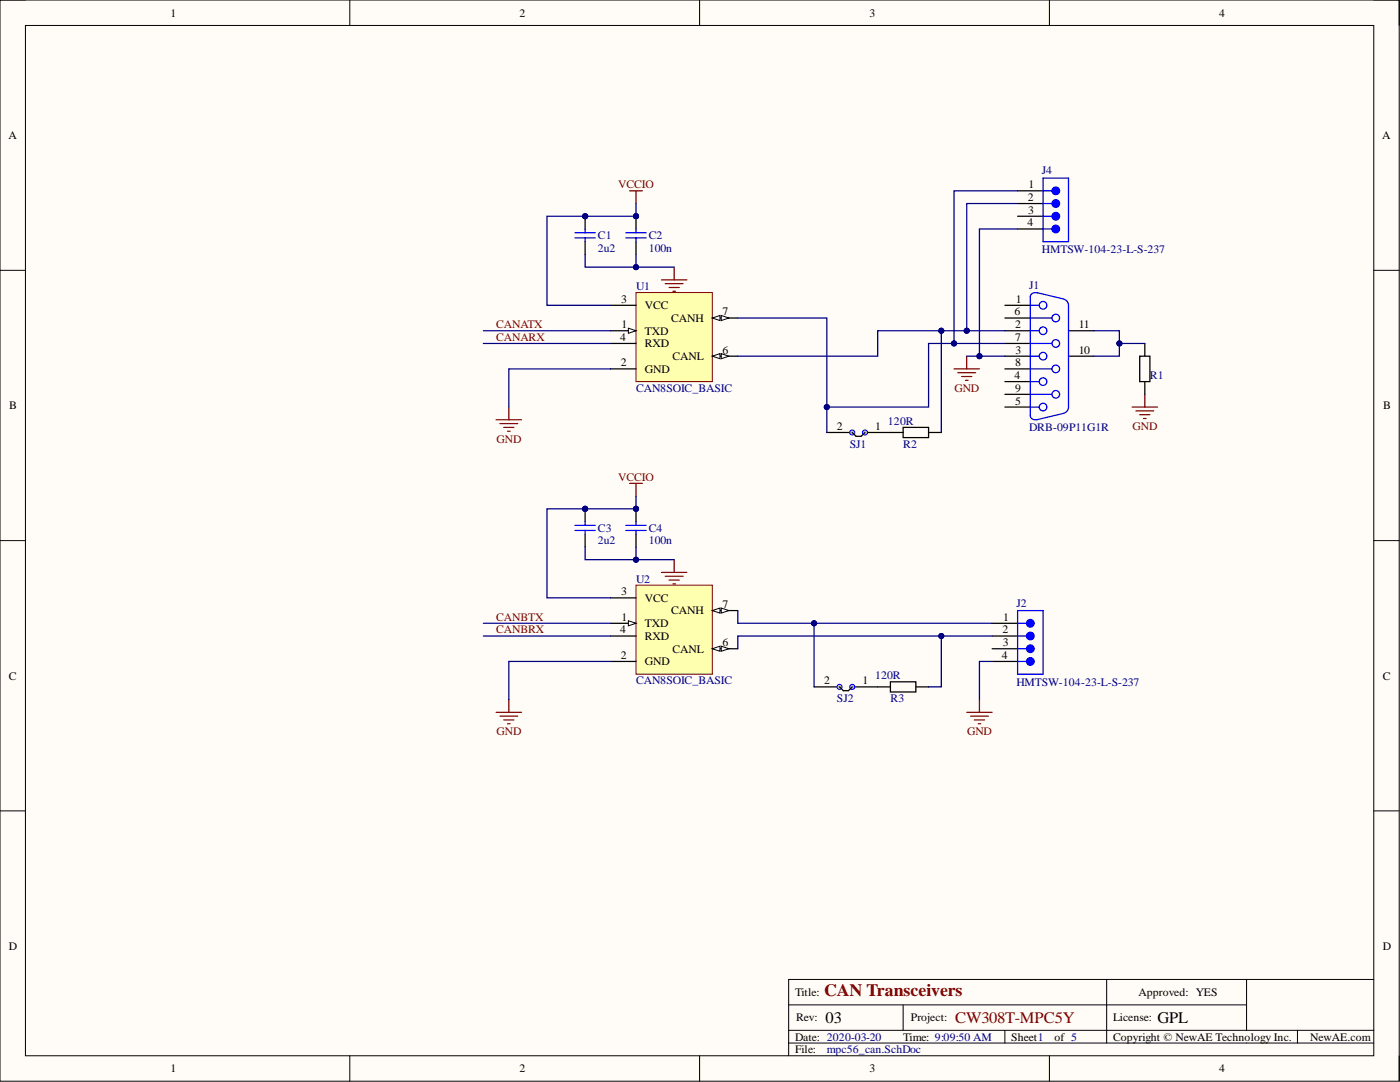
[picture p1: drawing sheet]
<svg xmlns="http://www.w3.org/2000/svg" width="279mm" height="216mm" viewBox="0 0 279 216" stroke-linecap="round" stroke-linejoin="round" font-family="sans-serif">
<path d="M0 0h279.2v215.7h-279.2z" fill-rule="evenodd" fill="#fffcf8"/>
<path d="M0 0h279.2v215.7h-279.2z" fill="none" stroke="#000" stroke-width=".2"/>
<path d="M5.1 5.1h269.1v205.6h-269.1z" fill-rule="evenodd" fill="#fffcf8"/>
<g fill="none" stroke="#000" stroke-width=".2">
<path d="M0 0h5.1M5.1 5.1h269.1v205.6h-269.1zM69.8 0v5.1M139.6 0v5.1M209.4 0v5.1M274.2 0h5v5.1M0 53.9h5.1M274.2 53.9h5M0 107.9h5.1M274.2 107.9h5M0 161.8h5.1M274.2 161.8h5"/>
<path d="M220.9 195.4v12.7M248.8 195.4v10.2M274.2 195.4h-116.8v15.3M69.8 210.7v5M139.6 210.7v5M157.4 200.5h91.4M157.4 208.1h116.8M157.4 205.6h116.8M180.2 200.5v5.1M200.5 205.6v2.5M209.4 210.7v5M258.9 205.6v2.5"/>
<path d="M279.2 210.7v5"/>
</g>
<g fill="none" stroke="#00f" stroke-width=".25">
<path d="M205.6 59.1v23.9M206.9 58.4l5.3 1.2M207 58.4a.96 .96 0 0 0-1.4 .8M212.3 59.7a1.26 1.26 0 0 1 .9 1.2v20.3a1.26 1.26 0 0 1-.9 1.2M205.6 66h1.8M205.6 60.9h1.8M205.6 71.1h1.8M205.6 63.5h4.3M205.6 76.1h1.8M205.6 68.5h4.3M205.6 73.6h4.3M205.6 78.7h4.3"/>
<path d="M205.6 81.2h1.8M205.6 82.9a1 1 0 0 0 1.4 .8M212.2 82.5l-5.3 1.3"/>
<circle cx="208.2" cy="71.1" r=".76"/>
<circle cx="208.2" cy="76.1" r=".76"/>
<circle cx="208.2" cy="66" r=".76"/>
<circle cx="208.2" cy="60.9" r=".76"/>
<circle cx="210.7" cy="78.7" r=".76"/>
<circle cx="210.7" cy="68.5" r=".76"/>
<circle cx="210.7" cy="73.6" r=".76"/>
<circle cx="210.7" cy="63.5" r=".76"/>
<circle cx="208.2" cy="81.2" r=".76"/>
</g>
<g fill="none" stroke="#000" stroke-width=".25">
<path d="M200.5 60.9h5.1M200.5 66h5.1M200.5 71.1h5.1M200.5 76.1h5.1M200.5 63.5h5.1M200.5 68.5h5.1M200.5 73.6h5.1M200.5 78.7h5.1M213.2 66h5.1M213.2 71.1h5.1M165 86.3h5.1M172.6 86.3h5.1"/>
<path d="M200.5 81.2h5.1"/>
</g>
<path d="M190.4 73.6h5.1M191.2 74.4h3.5M191.9 75.1h2M192.7 75.9h.5M192.9 71.1v2.5" fill="none" stroke="#800000" stroke-width=".25"/>
<circle cx="172.6" cy="86.3" r=".51" fill="#c0c0c0"/>
<circle cx="172.6" cy="86.3" r=".51" fill="none" stroke="#00f" stroke-width=".2"/>
<circle cx="170.1" cy="86.3" r=".51" fill="#c0c0c0"/>
<circle cx="170.1" cy="86.3" r=".51" fill="none" stroke="#00f" stroke-width=".2"/>
<path d="M227.5 71.1h2v5h-2zM228.5 68.5v2.6M228.5 76.1v2.6M170.1 86.3l.7 .8h1.1l.7-.8M177.7 86.3h2.5M180.2 85.3h5.1v2h-5.1zM185.3 86.3h2.6M162.5 137.1h5M170.1 137.1h5.1" fill="none" stroke="#000" stroke-width=".25"/>
<g fill="none" stroke="#800000" stroke-width=".25">
<path d="M228.5 78.7v2.5M99 83.8h5.1M99.8 84.5h3.5M100.5 85.3h2.1M101.3 86h.5M101.5 81.2v2.6M225.9 81.2h5.1M226.7 82h3.5M227.5 82.7h2M228.2 83.5h.5M101.5 139.6v2.5M99 142.1h5.1"/>
<path d="M99.8 142.9h3.5M100.5 143.7h2.1M101.3 144.4h.5"/>
</g>
<circle cx="170.1" cy="137.1" r=".51" fill="#c0c0c0"/>
<circle cx="170.1" cy="137.1" r=".51" fill="none" stroke="#00f" stroke-width=".2"/>
<circle cx="167.5" cy="137.1" r=".51" fill="#c0c0c0"/>
<circle cx="167.5" cy="137.1" r=".51" fill="none" stroke="#00f" stroke-width=".2"/>
<path d="M167.5 137.1l.8 .7h1l.8-.7M175.2 137.1h2.5M177.7 136h5.1v2.1h-5.1zM182.8 137.1h2.5" fill="none" stroke="#000" stroke-width=".25"/>
<circle cx="126.9" cy="101.5" r=".51" fill="#000080"/>
<circle cx="126.9" cy="101.5" r=".51" fill="none" stroke="#000080" stroke-width=".2"/>
<path d="M126.9 101.5v2.6" fill="none" stroke="#000" stroke-width=".25"/>
<circle cx="126.9" cy="101.5" r=".51" fill="#000080"/>
<circle cx="126.9" cy="101.5" r=".51" fill="none" stroke="#000080" stroke-width=".2"/>
<path d="M126.9 106.6v2.5" fill="none" stroke="#000" stroke-width=".25"/>
<path d="M124.9 105.8h4.1M124.9 104.8h4.1M126.9 104.1v.7M126.9 105.8v.8" fill="none" stroke="#00f" stroke-width=".25"/>
<circle cx="126.9" cy="43.2" r=".51" fill="#000080"/>
<circle cx="126.9" cy="43.2" r=".51" fill="none" stroke="#000080" stroke-width=".2"/>
<path d="M126.9 43.2v2.5" fill="none" stroke="#000" stroke-width=".25"/>
<circle cx="126.9" cy="43.2" r=".51" fill="#000080"/>
<circle cx="126.9" cy="43.2" r=".51" fill="none" stroke="#000080" stroke-width=".2"/>
<path d="M126.9 48.2v2.6" fill="none" stroke="#000" stroke-width=".25"/>
<path d="M124.9 47.5h4.1M124.9 46.5h4.1M126.9 45.7v.8M126.9 47.5v.7" fill="none" stroke="#00f" stroke-width=".25"/>
<path d="M125.7 38.1h2.5M126.9 38.1v2.5M125.7 96.5h2.5M126.9 96.5v2.5" fill="none" stroke="#800000" stroke-width=".25"/>
<circle cx="116.8" cy="101.5" r=".51" fill="#000080"/>
<circle cx="116.8" cy="101.5" r=".51" fill="none" stroke="#000080" stroke-width=".2"/>
<path d="M116.8 101.5v2.6" fill="none" stroke="#000" stroke-width=".25"/>
<circle cx="116.8" cy="101.5" r=".51" fill="#000080"/>
<circle cx="116.8" cy="101.5" r=".51" fill="none" stroke="#000080" stroke-width=".2"/>
<path d="M116.8 106.6v2.5" fill="none" stroke="#000" stroke-width=".25"/>
<path d="M114.7 105.8h4.1M114.7 104.8h4.1M116.8 104.1v.7M116.8 105.8v.8" fill="none" stroke="#00f" stroke-width=".25"/>
<circle cx="116.8" cy="43.2" r=".51" fill="#000080"/>
<circle cx="116.8" cy="43.2" r=".51" fill="none" stroke="#000080" stroke-width=".2"/>
<path d="M116.8 43.2v2.5" fill="none" stroke="#000" stroke-width=".25"/>
<circle cx="116.8" cy="43.2" r=".51" fill="#000080"/>
<circle cx="116.8" cy="43.2" r=".51" fill="none" stroke="#000080" stroke-width=".2"/>
<path d="M116.8 48.2v2.6M198 132h5.1M198 129.4h5.1" fill="none" stroke="#000" stroke-width=".25"/>
<path d="M114.7 47.5h4.1M114.7 46.5h4.1M116.8 45.7v.8M116.8 47.5v.7M203.1 129.4h1.8" fill="none" stroke="#00f" stroke-width=".25"/>
<path d="M132 55.8h5.1M132.8 56.6h3.5M133.5 57.4h2.1M134.3 58.1h.5M134.5 53.3v2.5M132 114.2h5.1M132.8 115h3.5M133.5 115.7h2.1M134.3 116.5h.5M134.5 111.7v2.5" fill="none" stroke="#800000" stroke-width=".25"/>
<circle cx="205.6" cy="129.4" r=".76" fill="#00f"/>
<g fill="none" stroke="#00f" stroke-width=".25">
<path d="M203.1 132h1.8"/>
<circle cx="205.6" cy="129.4" r=".76"/>
</g>
<circle cx="205.6" cy="132" r=".76" fill="#00f"/>
<g fill="none" stroke="#00f" stroke-width=".25">
<path d="M203.1 124.4h1.8"/>
<circle cx="205.6" cy="132" r=".76"/>
</g>
<path d="M198 126.9h5.1M198 124.4h5.1" fill="none" stroke="#000" stroke-width=".25"/>
<circle cx="205.6" cy="124.4" r=".76" fill="#00f"/>
<g fill="none" stroke="#00f" stroke-width=".25">
<path d="M203.1 126.9h1.8"/>
<circle cx="205.6" cy="124.4" r=".76"/>
</g>
<circle cx="205.6" cy="126.9" r=".76" fill="#00f"/>
<g fill="none" stroke="#00f" stroke-width=".25">
<path d="M203.1 121.8h5.1v12.7h-5.1z"/>
<circle cx="205.6" cy="126.9" r=".76"/>
</g>
<path d="M195.5 139.6v2.5M192.9 142.1h5.1M193.7 142.9h3.5M194.5 143.7h2M195.2 144.4h.5" fill="none" stroke="#800000" stroke-width=".25"/>
<path d="M126.9 58.4h15.3v17.7h-15.3z" fill-rule="evenodd" fill="#ffffb0"/>
<path d="M126.9 58.4h15.3v17.7h-15.3z" fill="none" stroke="#800000" stroke-width=".2"/>
<path d="M121.9 66h5" fill="none" stroke="#000" stroke-width=".25"/>
<path d="M125.4 65.5l1.5 .5-1.5 .5z" fill="#f8fcff"/>
<path d="M125.4 65.5l1.5 .5-1.5 .5z" fill="none" stroke="#000" stroke-width=".2"/>
<path d="M121.9 73.6h5M121.9 60.9h5M121.9 68.5h5M142.2 71.1h5" fill="none" stroke="#000" stroke-width=".25"/>
<path d="M142.2 71.1l1.5-.5v1z" fill="#f8fcff"/>
<path d="M142.2 71.1l1.5-.5v1z" fill="none" stroke="#000" stroke-width=".2"/>
<path d="M143.9 70.6l1.6 .5-1.6 .5z" fill="#f8fcff"/>
<path d="M143.9 70.6l1.6 .5-1.6 .5z" fill="none" stroke="#000" stroke-width=".2"/>
<path d="M142.2 63.5h5" fill="none" stroke="#000" stroke-width=".25"/>
<path d="M142.2 63.5l1.5-.6v1.1z" fill="#f8fcff"/>
<path d="M142.2 63.5l1.5-.6v1.1z" fill="none" stroke="#000" stroke-width=".2"/>
<path d="M143.9 62.9l1.6 .6-1.6 .5z" fill="#f8fcff"/>
<path d="M143.9 62.9l1.6 .6-1.6 .5z" fill="none" stroke="#000" stroke-width=".2"/>
<path d="M126.9 116.8h15.3v17.7h-15.3z" fill-rule="evenodd" fill="#ffffb0"/>
<path d="M126.9 116.8h15.3v17.7h-15.3z" fill="none" stroke="#800000" stroke-width=".2"/>
<path d="M121.9 124.4h5" fill="none" stroke="#000" stroke-width=".25"/>
<path d="M125.4 123.9l1.5 .5-1.5 .5z" fill="#f8fcff"/>
<path d="M125.4 123.9l1.5 .5-1.5 .5z" fill="none" stroke="#000" stroke-width=".2"/>
<path d="M121.9 119.3h5M121.9 132h5M121.9 126.9h5M142.2 129.4h5" fill="none" stroke="#000" stroke-width=".25"/>
<path d="M142.2 129.4l1.5-.5v1.1z" fill="#f8fcff"/>
<path d="M142.2 129.4l1.5-.5v1.1z" fill="none" stroke="#000" stroke-width=".2"/>
<path d="M143.9 128.9l1.6 .5-1.6 .6z" fill="#f8fcff"/>
<path d="M143.9 128.9l1.6 .5-1.6 .6z" fill="none" stroke="#000" stroke-width=".2"/>
<path d="M142.2 121.8h5" fill="none" stroke="#000" stroke-width=".25"/>
<path d="M142.2 121.8l1.5-.5v1z" fill="#f8fcff"/>
<path d="M142.2 121.8l1.5-.5v1z" fill="none" stroke="#000" stroke-width=".2"/>
<path d="M143.9 121.3l1.6 .5-1.6 .5z" fill="#f8fcff"/>
<path d="M143.9 121.3l1.6 .5-1.6 .5z" fill="none" stroke="#000" stroke-width=".2"/>
<path d="M96.5 66h25.4M96.5 68.5h25.4M192.9 71.1h7.6M96.5 124.4h25.4M96.5 126.9h25.4" fill="none" stroke="#000080" stroke-width=".25"/>
<circle cx="195.5" cy="71.1" r=".51" fill="#000080"/>
<circle cx="195.5" cy="71.1" r=".51" fill="none" stroke="#000080" stroke-width=".2"/>
<path d="M218.3 66h5.1v5.1h-5.1" fill="none" stroke="#000080" stroke-width=".25"/>
<circle cx="223.4" cy="68.5" r=".51" fill="#000080"/>
<circle cx="223.4" cy="68.5" r=".51" fill="none" stroke="#000080" stroke-width=".2"/>
<path d="M165 81.2v5.1" fill="none" stroke="#000080" stroke-width=".25"/>
<circle cx="165" cy="81.2" r=".51" fill="#000080"/>
<circle cx="165" cy="81.2" r=".51" fill="none" stroke="#000080" stroke-width=".2"/>
<path d="M187.9 66v20.3" fill="none" stroke="#000080" stroke-width=".25"/>
<circle cx="187.9" cy="66" r=".51" fill="#000080"/>
<circle cx="187.9" cy="66" r=".51" fill="none" stroke="#000080" stroke-width=".2"/>
<path d="M223.4 68.5h5.1" fill="none" stroke="#000080" stroke-width=".25"/>
<circle cx="223.4" cy="68.5" r=".51" fill="#000080"/>
<circle cx="223.4" cy="68.5" r=".51" fill="none" stroke="#000080" stroke-width=".2"/>
<path d="M116.8 50.8v2.5h17.7M121.9 73.6h-20.4v7.6M121.9 132h-20.4v7.6" fill="none" stroke="#000080" stroke-width=".25"/>
<circle cx="126.9" cy="53.3" r=".51" fill="#000080"/>
<circle cx="126.9" cy="53.3" r=".51" fill="none" stroke="#000080" stroke-width=".2"/>
<path d="M126.9 50.8v2.5" fill="none" stroke="#000080" stroke-width=".25"/>
<circle cx="126.9" cy="53.3" r=".51" fill="#000080"/>
<circle cx="126.9" cy="53.3" r=".51" fill="none" stroke="#000080" stroke-width=".2"/>
<path d="M126.9 109.1v2.6" fill="none" stroke="#000080" stroke-width=".25"/>
<circle cx="126.9" cy="111.7" r=".51" fill="#000080"/>
<circle cx="126.9" cy="111.7" r=".51" fill="none" stroke="#000080" stroke-width=".2"/>
<path d="M162.5 124.4v12.7" fill="none" stroke="#000080" stroke-width=".25"/>
<circle cx="162.5" cy="124.4" r=".51" fill="#000080"/>
<circle cx="162.5" cy="124.4" r=".51" fill="none" stroke="#000080" stroke-width=".2"/>
<path d="M187.9 126.9v10.2h-2.6" fill="none" stroke="#000080" stroke-width=".25"/>
<circle cx="187.9" cy="126.9" r=".51" fill="#000080"/>
<circle cx="187.9" cy="126.9" r=".51" fill="none" stroke="#000080" stroke-width=".2"/>
<path d="M116.8 109.1v2.6h17.7M198 132h-2.5v7.6" fill="none" stroke="#000080" stroke-width=".25"/>
<circle cx="126.9" cy="111.7" r=".51" fill="#000080"/>
<circle cx="126.9" cy="111.7" r=".51" fill="none" stroke="#000080" stroke-width=".2"/>
<path d="M126.9 99v2.5h-17.7v17.8h12.7" fill="none" stroke="#000080" stroke-width=".25"/>
<circle cx="116.8" cy="101.5" r=".51" fill="#000080"/>
<circle cx="116.8" cy="101.5" r=".51" fill="none" stroke="#000080" stroke-width=".2"/>
<circle cx="126.9" cy="101.5" r=".51" fill="#000080"/>
<circle cx="126.9" cy="101.5" r=".51" fill="none" stroke="#000080" stroke-width=".2"/>
<path d="M126.9 40.6v2.6h-17.7v17.7h12.7" fill="none" stroke="#000080" stroke-width=".25"/>
<circle cx="116.8" cy="43.2" r=".51" fill="#000080"/>
<circle cx="116.8" cy="43.2" r=".51" fill="none" stroke="#000080" stroke-width=".2"/>
<circle cx="126.9" cy="43.2" r=".51" fill="#000080"/>
<circle cx="126.9" cy="43.2" r=".51" fill="none" stroke="#000080" stroke-width=".2"/>
<path d="M147.2 121.8v2.6h50.8" fill="none" stroke="#000080" stroke-width=".25"/>
<circle cx="162.5" cy="124.4" r=".51" fill="#000080"/>
<circle cx="162.5" cy="124.4" r=".51" fill="none" stroke="#000080" stroke-width=".2"/>
<path d="M198 126.9h-50.8v2.5" fill="none" stroke="#000080" stroke-width=".25"/>
<circle cx="187.9" cy="126.9" r=".51" fill="#000080"/>
<circle cx="187.9" cy="126.9" r=".51" fill="none" stroke="#000080" stroke-width=".2"/>
<path d="M200.5 66h-25.3v5.1h-28" fill="none" stroke="#000080" stroke-width=".25"/>
<circle cx="187.9" cy="66" r=".51" fill="#000080"/>
<circle cx="187.9" cy="66" r=".51" fill="none" stroke="#000080" stroke-width=".2"/>
<circle cx="192.9" cy="66" r=".51" fill="#000080"/>
<circle cx="192.9" cy="66" r=".51" fill="none" stroke="#000080" stroke-width=".2"/>
<path d="M147.2 63.5h17.8v17.7h20.3v-12.7h15.2" fill="none" stroke="#000080" stroke-width=".25"/>
<circle cx="165" cy="81.2" r=".51" fill="#000080"/>
<circle cx="165" cy="81.2" r=".51" fill="none" stroke="#000080" stroke-width=".2"/>
<circle cx="190.4" cy="68.5" r=".51" fill="#000080"/>
<circle cx="190.4" cy="68.5" r=".51" fill="none" stroke="#000080" stroke-width=".2"/>
<path d="M203.1 45.7h5.1M203.1 43.2h5.1" fill="none" stroke="#000" stroke-width=".25"/>
<path d="M208.2 43.2h1.7" fill="none" stroke="#00f" stroke-width=".25"/>
<circle cx="210.7" cy="43.2" r=".76" fill="#00f"/>
<g fill="none" stroke="#00f" stroke-width=".25">
<path d="M208.2 45.7h1.7"/>
<circle cx="210.7" cy="43.2" r=".76"/>
</g>
<circle cx="210.7" cy="45.7" r=".76" fill="#00f"/>
<g fill="none" stroke="#00f" stroke-width=".25">
<path d="M208.2 38.1h1.7"/>
<circle cx="210.7" cy="45.7" r=".76"/>
</g>
<path d="M203.1 38.1h5.1M203.1 40.6h5.1" fill="none" stroke="#000" stroke-width=".25"/>
<circle cx="210.7" cy="38.1" r=".76" fill="#00f"/>
<g fill="none" stroke="#00f" stroke-width=".25">
<path d="M208.2 40.6h1.7"/>
<circle cx="210.7" cy="38.1" r=".76"/>
</g>
<circle cx="210.7" cy="40.6" r=".76" fill="#00f"/>
<g fill="none" stroke="#00f" stroke-width=".25">
<path d="M208.2 35.5h5v12.7h-5z"/>
<circle cx="210.7" cy="40.6" r=".76"/>
</g>
<path d="M203.1 38.1h-12.7v30.4" fill="none" stroke="#000080" stroke-width=".25"/>
<circle cx="190.4" cy="68.5" r=".51" fill="#000080"/>
<circle cx="190.4" cy="68.5" r=".51" fill="none" stroke="#000080" stroke-width=".2"/>
<path d="M203.1 40.6h-10.2v25.4" fill="none" stroke="#000080" stroke-width=".25"/>
<circle cx="192.9" cy="66" r=".51" fill="#000080"/>
<circle cx="192.9" cy="66" r=".51" fill="none" stroke="#000080" stroke-width=".2"/>
<path d="M203.1 45.7h-7.6v25.4" fill="none" stroke="#000080" stroke-width=".25"/>
<circle cx="195.5" cy="71.1" r=".51" fill="#000080"/>
<circle cx="195.5" cy="71.1" r=".51" fill="none" stroke="#000080" stroke-width=".2"/>
<text font-size="3.5" fill="#800000" x="164.5" y="198.7">CAN Transceivers</text>
<g font-size="3.2">
<text x="164.8" y="204.2">03</text>
<text x="231" y="204.2">GPL</text>
</g>
<text font-size="3.2" fill="#800000" x="190.6" y="204.2">CW308T-MPC5Y</text>
<g font-size="2.3">
<text x="34" y="3.3">1</text>
<text x="103.7" y="3.3">2</text>
<text x="173.6" y="3.3">3</text>
<text x="243.3" y="3.3">4</text>
<text x="1.7" y="27.8">A</text>
<text x="275.9" y="27.8">A</text>
<text x="205.1" y="40.1">2</text>
<text x="205.3" y="37.6">1</text>
<text x="205" y="45.2">4</text>
<text x="205.2" y="42.6">3</text>
<text x="124" y="60.4">3</text>
<text x="124.1" y="65.5">1</text>
<text x="128.7" y="61.7">VCC</text>
<text x="134" y="64.2">CANH</text>
<text x="144.2" y="62.9">7</text>
<text x="202.5" y="62.9">6</text>
<text x="202.6" y="65.5">2</text>
<text x="202.7" y="60.4">1</text>
<text x="215.3" y="65.5">11</text>
<text x="123.8" y="68">4</text>
<text x="128.7" y="66.8">TXD</text>
<text x="128.7" y="69.3">RXD</text>
<text x="134.2" y="71.8">CANL</text>
<text x="144.2" y="70.6">6</text>
<text x="202.6" y="68">7</text>
<text x="202.7" y="70.6">3</text>
<text x="215.3" y="70.6">10</text>
<text x="123.9" y="73.1">2</text>
<text x="128.7" y="74.4">GND</text>
<text x="202.5" y="75.6">4</text>
<text x="202.6" y="73.1">8</text>
<text x="1.9" y="81.6">B</text>
<text x="202.6" y="80.7">5</text>
<text x="202.6" y="78.2">9</text>
<text x="276" y="81.6">B</text>
<text x="167" y="85.8">2</text>
<text x="174.7" y="85.8">1</text>
<text x="124" y="118.8">3</text>
<text x="124.1" y="123.9">1</text>
<text x="128.7" y="125.1">TXD</text>
<text x="128.7" y="120.1">VCC</text>
<text x="134" y="122.6">CANH</text>
<text x="144.2" y="121.3">7</text>
<text x="200.2" y="123.9">1</text>
<text x="123.8" y="126.4">4</text>
<text x="123.9" y="131.5">2</text>
<text x="128.7" y="127.7">RXD</text>
<text x="134.2" y="130.2">CANL</text>
<text x="144.2" y="128.9">6</text>
<text x="200" y="131.5">4</text>
<text x="200" y="126.4">2</text>
<text x="200.1" y="128.9">3</text>
<text x="1.8" y="135.6">C</text>
<text x="128.7" y="132.7">GND</text>
<text x="164.5" y="136.6">2</text>
<text x="172.1" y="136.6">1</text>
<text x="275.9" y="135.6">C</text>
<text x="1.8" y="189.5">D</text>
<text x="275.9" y="189.5">D</text>
<text x="158.7" y="198.7">Title:</text>
<text x="158.9" y="203.8">Rev:</text>
<text x="181.8" y="203.8">Project:</text>
<text x="222.1" y="203.8">License:</text>
<text x="227.2" y="198.7">Approved: YES</text>
<text x="158.7" y="207.6">Date: 2020-03-20</text>
<text x="180.2" y="207.6">Time: 9:09:50 AM</text>
<text x="201.8" y="207.6">Sheet1</text>
<text x="210.4" y="207.6">of 5</text>
<text x="222.1" y="207.6">Copyright © NewAE Technology Inc.</text>
<text x="261.5" y="207.6">NewAE.com</text>
<text x="34" y="214">1</text>
<text x="103.7" y="214">2</text>
<text x="158.7" y="210.2">File:</text>
<text x="173.6" y="214">3</text>
<text x="243.3" y="214">4</text>
</g>
<g font-size="2.3" fill="#000080">
<text x="207.9" y="34.8">J4</text>
<text x="119.3" y="47.7">C1</text>
<text x="129.5" y="47.7">C2</text>
<text x="119.3" y="50.3">2u2</text>
<text x="129.5" y="50.3">100n</text>
<text x="207.9" y="50.5">HMTSW-104-23-L-S-237</text>
<text x="126.9" y="57.9">U1</text>
<text x="205.4" y="57.6">J1</text>
<text x="229.5" y="75.6">R1</text>
<text x="126.9" y="78.2">CAN8SOIC_BASIC</text>
<text x="169.6" y="89.3">SJ1</text>
<text x="177.2" y="84.8">120R</text>
<text x="180.2" y="89.3">R2</text>
<text x="205.4" y="86">DRB-09P11G1R</text>
<text x="119.3" y="106.1">C3</text>
<text x="129.5" y="106.1">C4</text>
<text x="119.3" y="108.6">2u2</text>
<text x="129.5" y="108.6">100n</text>
<text x="126.9" y="116.2">U2</text>
<text x="202.8" y="121.1">J2</text>
<text x="126.9" y="136.6">CAN8SOIC_BASIC</text>
<text x="174.7" y="135.5">120R</text>
<text x="202.8" y="136.8">HMTSW-104-23-L-S-237</text>
<text x="167" y="140.1">SJ2</text>
<text x="177.7" y="140.1">R3</text>
<text x="165" y="210.2">mpc56_can.SchDoc</text>
</g>
<g font-size="2.3" fill="#800000">
<text x="123.4" y="37.6">VCCIO</text>
<text x="99" y="65.5">CANATX</text>
<text x="132.1" y="60.4">GND</text>
<text x="99" y="68">CANARX</text>
<text x="190.5" y="78.2">GND</text>
<text x="99.1" y="88.3">GND</text>
<text x="226" y="85.8">GND</text>
<text x="123.4" y="95.9">VCCIO</text>
<text x="132.1" y="118.8">GND</text>
<text x="99" y="123.9">CANBTX</text>
<text x="99" y="126.4">CANBRX</text>
<text x="99.1" y="146.7">GND</text>
<text x="193" y="146.7">GND</text>
</g>
</svg>
